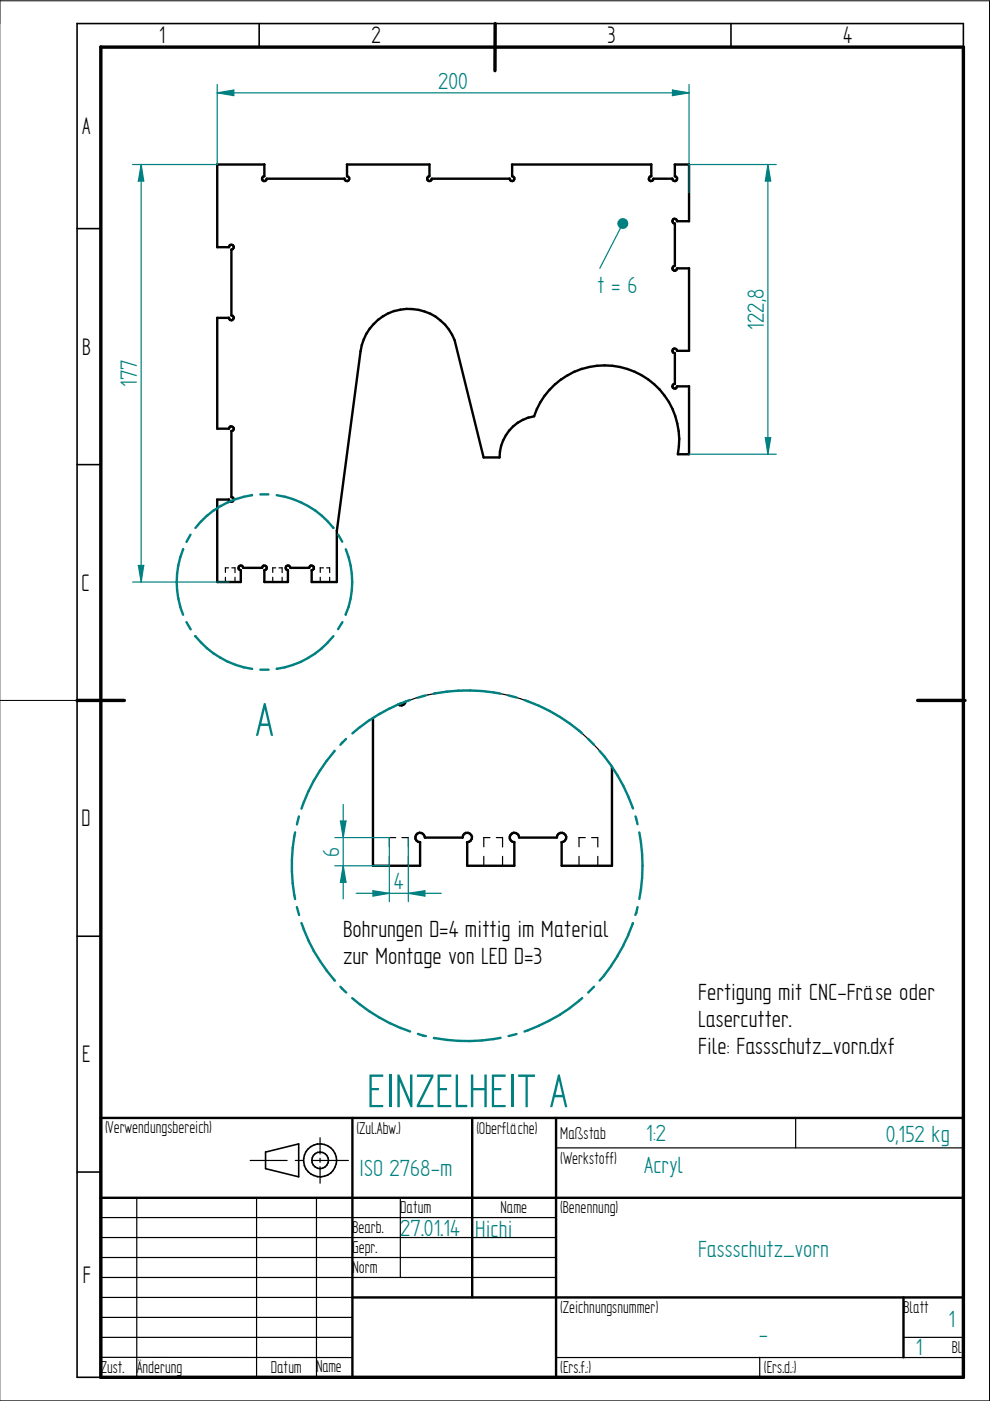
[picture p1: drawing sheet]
<svg xmlns="http://www.w3.org/2000/svg" width="210mm" height="297mm" viewBox="0 0 210 297" stroke-linecap="round" stroke-linejoin="round" font-family="sans-serif">
<path d="M0 0v297h209.8v-296.8h-209.8M0 148.5h16.3" fill="none" stroke="#000" stroke-width=".21"/>
<g fill="none" stroke="#000" stroke-width=".34">
<path d="M16.3 5v287h5.1M16.3 5h188v5M54.9 5v5M105 5v5M155 5v5M16.3 48.5h5.1M16.3 98.5h5.1M16.3 148.5h5.1M16.3 198.5h5.1M16.3 248.5h5.1M56.3 244.2v3.6l7 1.7v-7l-7 1.8M64.4 246.4l.2 .7"/>
<path d="M64.4 245.6v.8M64.5 247.1l.4 .7M64.6 244.9l-.2 .8M64.8 247.8l.5 .6M65.3 248.4l.6 .5M65.3 243.6l-.7 1.3M65.9 248.9l.7 .4M65.9 243.1l-.6 .5M66.1 246l.1 .5M66.2 246.5l.3 .6M66.4 247l.4 .4M66.5 244.9l-.4 1.1"/>
<path d="M66.5 249.2l.8 .3M66.6 242.7l-.7 .4M66.8 247.4l.6 .3M66.8 244.6l-.3 .4M67.3 249.5h.8M67.3 247.7l.6 .1M67.3 242.6a3.5 3.5 0 0 1 3.7 4.9M67.3 242.5l-.7 .3M67.4 244.3a1.74 1.74 0 0 1 2.1 .9 1.74 1.74 0 0 1-.6 2.2M67.4 244.3l-.6 .3M68.4 247.7l-.6 .1M68.8 249.4l-.8 .1"/>
<path d="M68.9 247.4l-.5 .3M70.7 248.2l-1.2 .9-.8 .3M71 247.5l-.4 .7"/>
</g>
<path d="M21.4 9.9l182.9 .1v282h-182.9zM105 5l-.1 10M16.3 148.5h10.1M194.6 148.5h10" fill="none" stroke="#000" stroke-width=".72"/>
<g fill="none" stroke="#000" stroke-width=".51">
<path d="M46 34.9h10M46.1 34.9v17.5h2.5v-.3M55.5 38l.2 .3M55.6 37.7v.3M55.7 38.2l.3 .2M55.8 37.4l-.2 .3M56 34.8v2.6M56 37.3l-.2 .2M56.5 37.9h16.6M56.6 37.9l-.2 .3-.5 .2M73 37.8l.2 .4M73.1 38.1l.3 .3"/>
<path d="M73.3 38.4h.4M73.5 34.9h17.6M73.6 34.9v2.5l.4 .3v.3l-.4 .4M90.6 38l.1 .3M90.6 37.7v.3M90.7 38.2l.2 .2h.4M90.8 37.4l-.2 .3M91.1 34.8v2.6M91.1 37.3l-.3 .2M91.5 38.2l-.3 .2M108 37.8l.2 .4M108.1 37.9h-16.6l-.1 .3"/>
<path d="M108.1 38.1l.3 .3M108.3 38.4h.4M108.5 34.9h29.6M108.6 34.9v2.5l.5 .3-.2 .6M108.9 38.3l-.3 .1M137.5 38l.2 .3M137.6 37.7v.3M137.7 38.2l.3 .2M137.8 37.4l-.2 .3M138.1 34.8v2.6M138.1 37.3l-.3 .2M138.5 37.9h4.1"/>
<path d="M138.6 37.9l-.2 .3-.5 .2M142.5 37.8l.3 .6h.4M143.4 38.3l-.3 .1M146.1 34.9h-3.1l.1 2.5 .5 .3-.2 .6M146.1 34.8v12.1h-2.5l-.3-.5-.6 .1M48.9 51.9l-.3 .2M48.9 51.9h.2l.5 .4-.3 .5M49.1 52.9v14l.4 .3 .1 .3-.2 .2M49.4 52.8l-.4 .1M142.5 56.9l.2 .3M142.6 47l.2 .3M142.6 56.7v.3"/>
<path d="M142.7 57.2l.3 .2M142.7 46.5l-.1 .6M142.7 47.3l.4 .1v9M143.1 56.3l-.3 .1-.2 .3M143.3 57.4h-.4M143.5 57.2l-.3 .2M143.5 56.9h2.6v17.5h-2.5a.51 .51 0 0 0-.4-.5 .51 .51 0 0 0-.5 .1M143.6 56.9l-.2 .3M46 67.4h2.6M46.1 67.4v23.5h2.5v-.3M48.5 67.4l.1 .3M48.6 67.6l.3 .3"/>
<path d="M48.8 67.9h.3M49.4 67.7l-.3 .2M76.5 74.4l-5.1 38.2M76.7 73.2l-.2 1.3M77.1 71.9l-.4 1.3M78.4 69.6l-1.3 2.4M79.2 68.7l-.8 1M81.2 67l-2 1.7M82.4 66.4a10.4 10.4 0 0 1 14 5.7l6.1 24.9h3.4l.1-1.3M82.4 66.4l-1.2 .7M121.8 78.8l-2.8 1.7M123.4 78.2a15.8 15.8 0 0 1 20.3 18.1h2.4v-14.4h-2.6"/>
<path d="M123.4 78.2l-1.6 .6M142.6 74.5l.2 .3M142.6 74.3v.3M142.7 74l-.1 .3M142.7 74.8l.4 .1M143.1 74.8v6.6M48.9 90.4l-.3 .2M48.9 90.4a.53 .53 0 0 1 .5 .2 .53 .53 0 0 1 .1 .5l-.2 .2M49.1 91.4v14l.4 .3 .1 .3-.2 .3M49.4 91.3l-.4 .1M106.7 93.3l-.7 2.5M107.3 92.2l-.6 1.2"/>
<path d="M108 91.2l-.7 1.1M108.8 90.3l-.8 1M109.8 89.6l-1 .8M110.9 89l-1.1 .6M112 88.5l-1.1 .5M115.5 83.9l-1.7 2.8-.6 1.6-1.2 .3M116.5 82.6l-1 1.3M119 80.4l-2.5 2.2M142.5 82l.2 .3M142.7 82.2l.3 .2M142.9 82.4h.4M143.1 81.4l-.5 .3v.3"/>
<path d="M143.5 82.2l-.3 .2M143.6 81.9l-.2 .3M46 105.9h2.6M46.1 105.9v17.5h5v-2.5M48.5 105.9l.1 .3M48.6 106.1l.3 .3M48.8 106.4h.3M49.4 106.3l-.3 .1M51 119.9h.3l.3 .5h4l.1-.3M51 119.9l-.3 .2M55.9 119.9l.5 .2 .2 .2-.3 .5M55.9 119.9l-.2 .2"/>
<path d="M61 119.9h.3l.3 .5h4l.1-.3M61 119.9l-.3 .2M65.9 119.9a.53 .53 0 0 1 .5 .2 .53 .53 0 0 1 .1 .5l-.5 .3M65.9 119.9l-.2 .2M71.4 112.5v10.9h-5.3v-2.5M50.6 120.3l-.1 .3 .6 .3M50.7 120l-.1 .3M56.3 120.8l-.3 .1v2.5h5v-2.5M60.6 120.6l.2 .2M60.6 120.3v.3M60.7 120l-.1 .3M60.7 120.8l.3 .1"/>
<path d="M79.1 152.2v31.4h10v-5.1M84.5 149.3l.3 .2M84.8 149.5l.4 .1M85.6 149.4l-.4 .2M86 148.8l-.4 .6M88.1 177.8l.2 .4M88.1 177.4v.4M88.2 177l-.1 .4M88.3 178.2l.3 .3 .5 .1M88.9 176.6a1.08 1.08 0 0 1 1.2 1h8l.3-.8M88.9 176.5l-.7 .5M98.8 176.6l-.4 .2"/>
<path d="M98.8 176.6a.98 .98 0 0 1 1.1 .4 .98 .98 0 0 1-.1 1.2M99.5 178.5l-.5 .1M99.8 178.2l-.4 .3M108.1 177.8l.2 .4M108.1 177.4v.4M108.2 177l-.1 .4M108.3 178.2l.4 .3M108.6 178.5l.5 .1M108.9 176.6a1.02 1.02 0 0 1 1.2 1h8l.3-.8M108.9 176.5l-.7 .5M109.1 178.5v5.1h-10v-5M118.8 176.6l-.4 .2"/>
<path d="M118.8 176.6a.97 .97 0 0 1 1.1 .4 .97 .97 0 0 1-.1 1.2M119.5 178.5l-.5 .1M119.8 178.2l-.4 .3M129.8 162.6v21h-10.7v-5M21.4 237h182.9v55h-182.9zM74.7 237v55M100.1 237v38.1M117.9 237v55M21.4 254h182.9M74.7 275.1h129.6M191.6 275.1v12.7"/>
</g>
<g fill="none" stroke="#000" stroke-width=".25">
<path d="M47.8 120.4h.7M47.8 120.4v1M47.8 122.4v1M49.1 120.4h.7v1M49.8 122.4v1M57.8 120.4h.7M57.8 120.4v1M57.8 122.4v1M59.1 120.4h.7v1M59.8 122.4v1M67.9 120.4h.7M67.9 120.4v1"/>
<path d="M67.9 122.4v1M69.3 120.4h.6v1M69.9 122.4v1M81.7 150.7l-2.6 1.5M84.5 149.3l-2.8 1.4M86.1 148.8a37.2 37.2 0 0 1 43.7 13.8M83.9 177.6h-1.4v1.9M85.2 177.6h1.4v2M102.5 177.6h1.4M102.6 177.6v1.9M105.2 177.6h1.4v2M122.7 177.6h1.4"/>
<path d="M122.8 177.6v1.9M125.4 177.6h1.3v2M82.5 181.6v2M86.6 181.6v2M102.6 181.6v2M106.6 181.6v2M122.8 181.6v2M126.7 181.6v2M168.7 237v6.4M21.4 258.1h96.5M29 254v38M53 246h7.9"/>
<path d="M54.4 254v38M62.6 246h1.7M66.1 246h7.8M67.1 254v38M67.9 241.2v3.5M67.9 245.6v.8M67.9 247.4v3.5M84.9 254v16.8M117.9 243.4h86.4M21.4 279.3h53.3M21.4 275.1h53.3M21.4 270.8h96.5"/>
<path d="M21.4 266.6h96.5M21.4 262.4h96.5M21.4 287.8h53.2M21.4 283.5h53.3M117.8 287.8h86.4M161.1 287.8v4.2M191.6 283.5h12.7"/>
</g>
<g fill="none" stroke="#008080" stroke-width=".51">
<path d="M37.8 119.8l-.3 1.8M38.2 118.1l-.4 1.8M38.8 116.5l-.6 1.7M40.4 113.4l-.9 1.5M42.6 110.5l-1.2 1.4M43.9 109.3l-1.3 1.3M45.3 108.2l-1.4 1.1M46.8 107.3l-1.5 .9M50 105.8l-3.2 1.5M53.4 104.9l-3.4 .9M55.2 104.8h1.7M58.7 105a18.8 18.8 0 0 1 12 6.9l-.1-.1"/>
<path d="M71.7 113.4l.9 1.5M73.3 116.5a18.1 18.1 0 0 1 0 13.8M37.5 123.4v1.8M37.5 125.1l.7 3.6M37.5 121.6v1.8M38.2 128.6l.6 1.7M39.5 131.9l.9 1.5M41.4 134.9l1.2 1.3M41.4 134.9h.1M42.6 136.2l1.3 1.3M43.9 137.4l1.4 1.2M45.3 138.5l1.5 1"/>
<path d="M46.7 139.4l1.6 .9M65.4 139.5l-1.6 .8M66.8 138.6l-1.5 .9M70.7 134.9l-2.5 2.6-1.4 1.1M72.6 131.9l-.9 1.5M73.3 130.3h.1M48.3 140.3l1.7 .7M50 141l1.7 .5M51.6 141.5l1.9 .3M55.2 142h1.7M58.7 141.8h.1M63.8 140.3l-3.4 1.2-1.7 .3"/>
<path d="M70.9 159.3l-1.6 2M71 159.2l-.1 .1M72.6 157.4l-.4 .5M73.4 156.7l-.8 .8M76.3 154.1l-1.6 1.4M78.4 152.7l-2.1 1.5M80.5 151.3l-2.1 1.4M82.7 150.2l-2.2 1.2M85 149.1l-2.3 1.1M86.9 148.4l-1.9 .7M90.3 147.4l-1.7 .5M92.2 147l-.2 .1"/>
<path d="M92.2 147a36.7 36.7 0 0 1 13.9 .1M107.8 147.4l1.7 .5M111.2 148.4a36.7 36.7 0 0 1 12.2 7.1M124.7 156.7l1.2 1.2M127.1 159.2a36.4 36.4 0 0 1 7.1 12.2M62.1 179.7l-.2 2.6M62.4 177.3l-.3 2.5M62.6 176.5l-.2 .8M63.4 173.1l-.5 1.7M64.4 170l-.5 1.4M65.4 167.7l-1 2.4M66.5 165.5l-1.1 2.3"/>
<path d="M67.9 163.3l-1.4 2.2M69.3 161.2l-1.4 2.2M134.7 173.1l.5 1.7M135.6 176.5a37 37 0 0 1 0 14.1M61.9 184.8l.2 2.5M61.9 182.3v2.5M62.1 187.3l.3 2.5M62.4 189.8l.2 .8M62.9 192.3l.5 1.7M63.9 195.7l.5 1.4M64.4 197l1 2.4M65.4 199.3l1.1 2.3"/>
<path d="M134.2 195.9l-2.1 4.6-1.2 2.2M134.2 195.7l-.1 .2M135.2 192.3l-.5 1.7M66.5 201.6l1.4 2.2M67.8 203.7l1.5 2.1M69.3 205.8l1.6 2M70.8 207.7l.2 .2M72.2 209.2l.4 .4M72.5 209.6l.9 .8M74.7 211.6l1.6 1.4M76.3 212.9l2.1 1.6M78.3 214.4l2.2 1.4"/>
<path d="M80.4 215.7l2.3 1.3M82.6 216.9l2.4 1.1M84.9 217.9l2.1 .8M88.6 219.2l1.1 .4M89.7 219.6l.6 .1M109.5 219.2l-1.7 .5M116.5 216.4l-5.3 2.3M118.7 215.1l-2.2 1.3M122.8 212.2l-4.1 2.9M123.4 211.6l-.6 .6M125.9 209.2l-1.2 1.2M128.1 206.8l-1 1.1"/>
<path d="M129.6 204.8l-1.5 2M130.9 202.7l-1.4 2.1M92 220.1l2.7 .4M94.7 220.5l2.5 .2M97.2 220.7h2.5M102.2 220.6l-2.5 .1M104.7 220.3l-2.5 .3M106.1 220l-1.5 .3"/>
</g>
<path d="M86.5 189.4l3.6 .6v-1.2l-3.5 .6" fill="none" stroke="#008080" stroke-width=".25"/>
<path d="M86.6 189.4l3.5-.6v1.2z" fill="#008080"/>
<path d="M79 188.8l3.5 .6-3.4 .6v-1.2" fill="none" stroke="#008080" stroke-width=".25"/>
<path d="M79.1 188.8l3.4 .6-3.4 .6z" fill="#008080"/>
<path d="M72.1 174.1h1.3M73.4 174l-.6 3.6-.6-3.5M82.5 177.6v13.6M86.6 177.6v13.6M75.5 189.4h18.1" fill="none" stroke="#008080" stroke-width=".25"/>
<path d="M72.2 174.1h1.2l-.6 3.5z" fill="#008080"/>
<path d="M72.8 183.5l-.6 3.6M72.8 183.6l.6 3.5h-1.3" fill="none" stroke="#008080" stroke-width=".25"/>
<path d="M72.8 183.6l.6 3.5h-1.2z" fill="#008080"/>
<path d="M132 47.4l-4.8 9.5M71 177.6h11.5M72.8 170.6v20M71 183.6h11.5" fill="none" stroke="#008080" stroke-width=".25"/>
<circle cx="132" cy="47.4" r="1.18" fill="#008080"/>
<path d="M49.6 19.1l-3.6 .6M49.6 19v1.3l-3.5-.6" fill="none" stroke="#008080" stroke-width=".25"/>
<path d="M46.1 19.7l3.5-.6v1.2z" fill="#008080"/>
<path d="M142.6 19.1l3.5 .6-3.6 .6M142.6 19v1.3" fill="none" stroke="#008080" stroke-width=".25"/>
<path d="M142.6 19.1l3.5 .6-3.5 .6z" fill="#008080"/>
<path d="M46.1 17.9v17M46.1 19.7h100M146.1 17.9v23M162.8 34.8l.6 3.6h-1.1l.5-3.5" fill="none" stroke="#008080" stroke-width=".25"/>
<path d="M162.8 34.9l.6 3.5h-1.1z" fill="#008080"/>
<path d="M162.3 92.8l.5 3.5 .6-3.5h-1.1" fill="none" stroke="#008080" stroke-width=".25"/>
<path d="M162.3 92.8h1.1l-.6 3.5z" fill="#008080"/>
<path d="M29.9 34.8l-.6 3.6h1.2l-.6-3.5M146.1 34.9h18.5M162.8 34.9v61.4M146.1 96.3h18.5" fill="none" stroke="#008080" stroke-width=".25"/>
<path d="M29.9 34.9l.6 3.5h-1.2z" fill="#008080"/>
<path d="M30.5 119.8l-.6 3.6-.6-3.5h1.2" fill="none" stroke="#008080" stroke-width=".25"/>
<path d="M29.3 119.9h1.2l-.6 3.5z" fill="#008080"/>
<path d="M28.1 34.9h18M29.9 34.9v88.5M28.1 123.4h20.5" fill="none" stroke="#008080" stroke-width=".25"/>
<g font-size="11.3" fill="#008080">
<text x="54.1" y="156">A</text>
<text x="77.8" y="234.7">EINZELHEIT A</text>
</g>
<g font-size="5.7">
<text x="33.8" y="9.2">1</text>
<text x="78.8" y="9.2">2</text>
<text x="128.8" y="9.2">3</text>
<text x="178.8" y="9.2">4</text>
<text x="17.4" y="28.4">A</text>
<text x="17.4" y="75.2">B</text>
<text x="17.3" y="125.2">C</text>
<text x="17.3" y="175.2">D</text>
<text x="17.4" y="225.2">E</text>
<text x="17.6" y="271.9">F</text>
</g>
<g font-size="5.6" fill="#008080">
<text x="92.9" y="18.8">200</text>
<text x="126.7" y="62.1">t = 6</text>
<text x="162" y="69.9" transform="rotate(-90 162 69.9)">122,8</text>
<text x="29" y="82.1" transform="rotate(-90 29 82.1)">177</text>
<text x="71.9" y="181.7" transform="rotate(-90 71.9 181.7)">6</text>
<text x="83.5" y="188.6">4</text>
<text x="137" y="242">1:2</text>
<text x="187.8" y="242.2">0,152 kg</text>
<text x="76.2" y="249.4">ISO 2768-m</text>
<text x="136.6" y="248.8">Acryl</text>
<text x="84.9" y="262">27.01.14</text>
<text x="100.8" y="262.3">Hichi</text>
<text x="148" y="266.6">Fassschutz_vorn</text>
<text x="201.1" y="281.3">1</text>
<text x="160.9" y="284.6">-</text>
<text x="194.2" y="287.4">1</text>
</g>
<g font-size="5.6">
<text x="72.8" y="198.6">Bohrungen D=4 mittig im Material</text>
<text x="72.8" y="204.3">zur Montage von LED D=3</text>
<text x="148" y="212.1">Fertigung mit CNC-Fräse oder</text>
<text x="148" y="217.8">Lasercutter.</text>
<text x="148" y="223.5">File: Fassschutz_vorn.dxf</text>
</g>
<g font-size="4.1">
<text x="22.3" y="240.2">(Verwendungsbereich)</text>
<text x="75.6" y="240.4">(Zul.Abw.)</text>
<text x="101" y="240.4">(Oberfläche)</text>
<text x="118.8" y="241.4">Maßstab</text>
<text x="118.8" y="246.7">(Werkstoff)</text>
<text x="84.9" y="257.3">Datum</text>
<text x="106.1" y="257.3">Name</text>
<text x="118.8" y="257.3">(Benennung)</text>
<text x="74.7" y="261.5">Bearb.</text>
<text x="74.7" y="265.7">Gepr.</text>
<text x="74.7" y="270">Norm</text>
<text x="118.8" y="278.4">(Zeichnungsnummer)</text>
<text x="191.6" y="278.4">Blatt</text>
<text x="201.8" y="286.9">Bl.</text>
<text x="21.4" y="291.1">Zust. Änderung</text>
<text x="57.4" y="291.1">Datum</text>
<text x="67.1" y="291">Name</text>
<text x="118.8" y="291.1">(Ers.f.:)</text>
<text x="162" y="291.1">(Ers.d.:)</text>
</g>
</svg>
